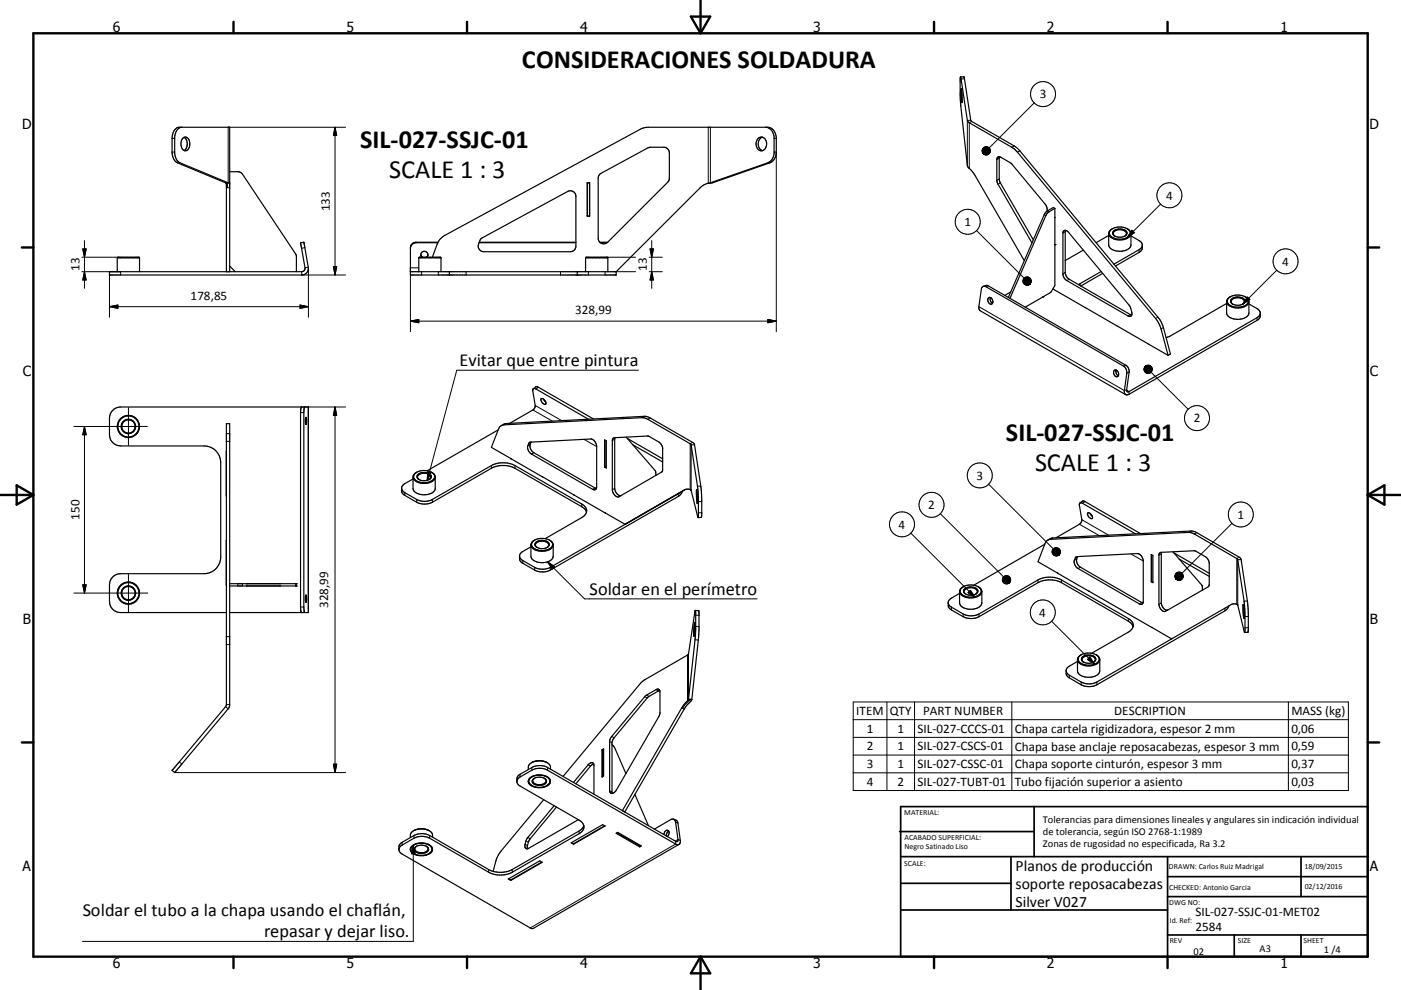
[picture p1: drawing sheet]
<svg xmlns="http://www.w3.org/2000/svg" width="420mm" height="297mm" viewBox="0 0 420 297" stroke-linecap="round" stroke-linejoin="round" font-family="sans-serif">
<g fill="none" stroke="#000" stroke-width=".36">
<path d="M54.5 38.2a2.74 2.74 0 0 0-2.1 2.9v5a3.4 3.4 0 0 0 1.6 2.7l14.4 6M229.5 38.2a2.88 2.88 0 0 1 2.6 2.9v5a3.2 3.2 0 0 1-1.9 2.7l-17.2 6M288 23.1v7.7l2 19 2.1 2.4 15 26M288 23.1l2.2 13.4 13.1 7.7 1.7 1.4 41.8 50.3 1.3 2.8 2.1 7.9M288 23.1l1-.1 .1 .2 2.1 13.1 12.8 7.5 1.7 1.4 41.8 50.3 1.1 2.3 2.3 8.4-.7 .4M288.2 26.7l.2 2v2.1zM288.2 26.7h.1M54.8 41.5a1.33 1.33 0 0 1 1.6-.1 1.33 1.33 0 0 1 .5 1.5 1.64 1.64 0 0 1-1.8 2.2 2.66 2.66 0 0 1-.3-3.6zM55.2 41.2a2.55 2.55 0 0 1 0 4M67.6 54.8l-14.4-6a3.5 3.5 0 0 1-1.6-3.2v-4.1a2.93 2.93 0 0 1 2.1-3.3h15.2v43.3M67.6 54.8l1.3 .2M67.6 54.8v.1"/>
<path d="M67.6 54.9h.2M67.8 54.9h.1M67.8 54.9l.1 26.6M67.9 54.8l-.3 .1M68.9 51.5l2.9 .1 .9 .6 16 24.1 .2 5.2M176.1 54.8h.7v10h-.7zM179.7 52.4l14.5-8 .8-.2h4a1.72 1.72 0 0 1 1.7 1.7v7.6l-.4 1-18.1 18.2a1.67 1.67 0 0 1-1.8 .3 1.67 1.67 0 0 1-1.1-1.5v-18zM213 54.8h.6l17.2-6a3.3 3.3 0 0 0 1.9-3.2v-4.1a3 3 0 0 0-2.5-3.3h-35.9l-1.9 .4-59 32-1.3 1-.8 1.2M213 54.8v.1M213 54.9h-.3a4.9 4.9 0 0 0-2.8 1.4l-25.2 25.2M213.2 54.8l-.2 .1M227.3 41.6a1.65 1.65 0 0 1 2-.1 1.65 1.65 0 0 1 .5 1.9 1.59 1.59 0 0 1-1.5 1.8 1.59 1.59 0 0 1-1.6-1.8l.1-1z"/>
<path d="M228.6 41.2a2.26 2.26 0 0 0-1.3 2 2.26 2.26 0 0 0 1.3 2M299.6 47l.1 7.4 10.1 17.6M299.6 47l-.6 .3-.1 .6 .1 6.9 10.4 18.1M299.6 47l3.7 2.1 10.2 12.4 .4 .8v1M35.2 77.3h6.6M35.2 77.3l.1-.1h6.4l.1 .1M35.2 77.3v4.2M41.8 77.3v4.2M68.9 79.8l1.6 1.7M90.1 72.8v.1M91.1 72.7l1.3 7.5a1.99 1.99 0 0 1-1.9 2.3h-57.7v-1h57.7a1.01 1.01 0 0 0 .9-1.2l-1.3-7.4M91.1 72.7h.1"/>
<path d="M91.1 72.7l-1 .1M125.6 77.3h6.6M125.6 77.3l.1-.1h6.4l.1 .1M125.6 77.3v4.2M126.2 76.4l.5 .8M126.4 77.2a1.06 1.06 0 0 1 .1-1.5 1.06 1.06 0 0 1 1.5 0 1.06 1.06 0 0 1 0 1.5M128.3 76.4l-.5 .8M131.3 72.8h-6.6a1.72 1.72 0 0 0-1.7 1.7M131.3 72.8l-1.7 4.4M131.3 72.7h-6.6a1.67 1.67 0 0 0-1.7 1.6v8.2h61.7v-1M132.2 77.3v4.2M143.6 72.8h29.1"/>
<path d="M143.7 72.7h29M144.2 71.7l26-14.3a1.65 1.65 0 0 1 2.5 1.5v14.9a1.67 1.67 0 0 1-1.7 1.7h-26a1.67 1.67 0 0 1-1.5-2.2zM175.6 77.3h6.6M175.6 77.3l.1-.1h6.4l.1 .1M175.6 77.3v4.2M179.8 72.7h2.4M180 72.8h2M182.2 77.3v4.2M316.3 62.5v23.2l-1.2 2-2.4 1.4M316.3 62.5l-2 1.2-.8 1-10.7 24.8M316.3 62.5l-.5-.2-2 1.1-.6 .8-10.9 25M319 69.2h.8l.6 .6 18.1 21.7 .8 2.1a.82 .82 0 0 1 0 1.1 .82 .82 0 0 1-1.1 .1l-18.4-10.6a2.52 2.52 0 0 1-1.1-1.8v-12.7z"/>
<path d="M319.4 69.1v12.6a2.53 2.53 0 0 0 1.2 2.1l18.7 10.7M324.8 75l-5.4 3.2M332.4 70.1a3.5 3.5 0 0 0 4.4 1.8 2.51 2.51 0 0 0 2.3-1.8M332.4 70.6l-3.8 2.2M332.4 70.1v3.4a3.1 3.1 0 0 0 3.8 1.9 2.77 2.77 0 0 0 2.9-1.9v-3.4M333.5 68.6l-.9 .7-.2 .8M333.5 68.6a1.47 1.47 0 0 0-.9 1.6 1.47 1.47 0 0 0 1.4 1.3 4.1 4.1 0 0 0 4.8-1.1l-.1-1-.6-.7M333.5 68.6a4.9 4.9 0 0 1 4.6 .1M337.3 70.8a2.64 2.64 0 0 1-3.7-.8 2.55 2.55 0 0 1 3.8-.9 .92 .92 0 0 1 .5 1 .92 .92 0 0 1-.7 .7M337.4 70.7a1 1 0 0 0 .2-1.1 1 1 0 0 0-1-.6 2.1 2.1 0 0 0-2.9 1.1l.6 .7M338 68.6l.1 .1M338.1 68.7l.7 .6 .3 .8"/>
<path d="M339.1 70.8l2.9 1.8 .5 .9M342.5 73.5l-.3 .8-.7 .6-7.5 4.4M342.5 73.5l-.1 1.4-.6 .6-7.4 4.3M123 81.5h61.7M134.7 81.5v1M173.1 81.5v1M294.8 85.9l-.5 .6-.8 5.5v.7l.4 .5 43.6 25.2M294.8 85.9l.8 .1 41.2 23.8a2.34 2.34 0 0 1 1 2.2l-.7 5.2a.92 .92 0 0 0 .2 1.1 .92 .92 0 0 0 1.2 0l38.4-22.2 .8-.8 .1-1.3M294.8 85.9l.9-.3 .6 .2 41.2 23.8a2.17 2.17 0 0 1 1 2.1l-.7 5.2a.46 .46 0 0 0 .1 .6 .46 .46 0 0 0 .6 0l38.4-22.2 .7-.6 .2-.7M296.3 89.4a1.02 1.02 0 0 1 1.2 .3 1.02 1.02 0 0 1 .1 1.3 .94 .94 0 0 1-1.2-.1 .94 .94 0 0 1-.3-1.1zM296.9 89.3a1.43 1.43 0 0 0 .7 1.7M297.7 90.7l-.3 .2"/>
<path d="M303 87.6l-1.8 1M312.7 89.1h.1M312.7 89.1l-5.3 3.1M315.6 86.7l.5 .2M316 86.9l34.2 19.7M330.1 81.5l-6.7 3.9M330.6 82l-6.6 3.8M367.7 91l-16.8 9.8-1.3 .5M367.7 90.5v3.4a3.4 3.4 0 0 0 4.2 1.8 2.48 2.48 0 0 0 2.5-1.8v-3.4M368.4 89.4a4.3 4.3 0 0 1 5.7 .4 1.79 1.79 0 0 1-1.9 2.3 3.7 3.7 0 0 1-4.2-1.5v-.7zM368.8 89.1a1.53 1.53 0 0 0-1 1.6 1.53 1.53 0 0 0 1.4 1.4 4.2 4.2 0 0 0 5.2-1.3 1.61 1.61 0 0 0-1.1-1.7M372.7 91.2a2.7 2.7 0 0 1-3.8-.7 2.14 2.14 0 0 1 3.2-1.3 1.05 1.05 0 0 1 1.1 .8 1.05 1.05 0 0 1-.6 1.3"/>
<path d="M372.8 91.1a.92 .92 0 0 0 .2-1 .92 .92 0 0 0-.8-.6 2.13 2.13 0 0 0-3.1 1.1l.5 .7M374.4 91.2l2.7 1.6 .6 .7 .1 .5M159.9 116.6l.8 .1 15.7 9.1M159.9 116.6l-.2 .7 .8 4.3-.3 1-7.4 4.4M159.9 116.6l.8-.6 .7 .2 16.5 9.5M162.3 119.6a1.33 1.33 0 0 1 1.2 1.7 1.4 1.4 0 0 1-1.2-1.7zM163 119.8l.6 .8M334.6 111a.95 .95 0 0 0-.8 .8 .95 .95 0 0 0 .6 1.1l.5 .1 .4-.2M334.6 111a1.36 1.36 0 0 1 .7 1.8M334.7 111a1.38 1.38 0 0 0 .6 1.7M67.9 127.1h1l-.1 84.6-.4 1-16 19.1-.8-.7 16.2-19.5zM67.9 135.4v13.4"/>
<path d="M90.4 122.1l-.3 1.7v58.3l.3 1.7M90.4 122.1h.1M91.3 122.1l-.2 1.4v58.9l.2 1.4M91.4 122.1h-.1M91.7 125.3l-.1 1.2 .1 .8M91.7 125.2v.1M91.7 125.2l.2 1-.1 1.1M91.8 127.3h-.1M149.3 129l-21.2 12.2M150.3 127.7l1.5-.6 41.4-2.2 1.4 .3 13 7.5 .5 .5 2.2 15.2v6.8l-1 .1M153.2 137.6h.1M153.3 137.6v.1"/>
<path d="M158.7 132.7l18.4-1a2.28 2.28 0 0 1 1.8 2.2v12.2a.73 .73 0 0 1-.4 .8 .73 .73 0 0 1-.8-.1l-18.4-10.6a2.37 2.37 0 0 1-1.1-2.4zM159.2 132.6a2.29 2.29 0 0 0 .7 3.1l18.9 10.8M181.3 132l.5 .3v8.1l-.5-.3zM181.4 132v8.1l.4 .2M183.8 131.6l.4-.3 10.1-.5 3.4 1.9 .6 .7 .4 1v6.7l-.3 .5-12.8 7.4a1.93 1.93 0 0 1-2-2.1v-14.7zM184.4 131.3l-.1 15.2a2.09 2.09 0 0 0 2 2.1M187.7 131.1l8.8 10.2 .1 1.4M188.1 131.6l10.6 6M189.7 133.4l9 5.2M120.4 146.5l.1 .4 .6 .7 3.8 2.2a5 5 0 0 0 4.7 0l17.7-10.1a7.9 7.9 0 0 1 7.1 0l20 11.5a2.14 2.14 0 0 1 1.5 2 2.14 2.14 0 0 1-1.5 2.1l-11 6.3M120.4 146.5v1l.5 .7 4 2.5a5.2 5.2 0 0 0 4.7 0l17.7-10.2a7.9 7.9 0 0 1 7.1 0l20 11.5 .9 .8 .5 .8M123.8 143.7l-2.7 1.6-.6 .7-.1 .5"/>
<path d="M124.4 142a4.3 4.3 0 0 1 5.8 .5 1.73 1.73 0 0 1-1.6 2.1 3.8 3.8 0 0 1-4.6-1.4v-.4zM124.9 141.7l-.7 .5-.4 .7v3.6a3 3 0 0 0 3.8 1.9 2.76 2.76 0 0 0 2.9-1.9v-3.4M125.3 142.3a2.8 2.8 0 0 1 4 .6 2.19 2.19 0 0 1-3.1 1.2 1.07 1.07 0 0 1-1.1-.6 1.07 1.07 0 0 1 .2-1.2zM125.7 143.9a.98 .98 0 0 1-.5-1.2 .98 .98 0 0 1 1.1-.6 2.08 2.08 0 0 1 2.8 1.1l-.5 .7M129.4 141.7a1.55 1.55 0 0 1 1.1 1.6 1.55 1.55 0 0 1-1.5 1.4 4.2 4.2 0 0 1-5.1-1.3l-.1-.2M162.6 143.1h.1M162.6 143v.1M172.1 148.5h.1M181.4 140.1h-.1M188.1 156.9l-.7 .4M203.7 147.9l-38.7 22.3a5.2 5.2 0 0 1-4.7 0l-3.8-2.2-.6-.7-.1-.5M204.6 147.3l-.4 .8-.8 .8-38.4 22.1a5.1 5.1 0 0 1-4.7 0l-4.1-2.4-.4-.7v-1.1"/>
<path d="M205.2 147l.5-.2a1.14 1.14 0 0 1 1.5 .3M205.3 146.9l-17.9 10.4M207.2 147.1l2 8.2M207.2 147.1h.1M208.8 146.9l.3 2.2v2M208.8 147l.2 4M208.8 146.9v.1M209 151l.1 .1M209.2 155.3h.1M209.3 155.3l.1-5.6-.2-3.2-2-13.2-13.4-7.7-1.3-.3-41.4 2.2-1.3 .6-2.5 6.1 40.1 23.1M323.8 150.9l.8-.6 .7 .2 16.6 9.6M326.1 153.9a1.34 1.34 0 0 1 1.3 1.7 1.4 1.4 0 0 1-1.3-1.7z"/>
<path d="M326.8 154.1l.7 .7M67.9 162.1v13.3M68.9 175.1h20v.7h-20M91.7 178.5l.2 1.1-.2 1.1-.1-.9zM159.2 164.1l-2.7 1.5-.6 .7-.1 .5M159.2 163.5v3.4a3.1 3.1 0 0 0 3.8 1.9 2.77 2.77 0 0 0 2.9-1.9v-3.4M160.3 162.1a1.53 1.53 0 0 0-1.1 1.6 1.53 1.53 0 0 0 1.4 1.4 4.5 4.5 0 0 0 5.1-1.1l.1-1-.6-.7M160.6 162.8a2.91 2.91 0 0 1 4 .3 1.87 1.87 0 0 1-2.5 1.5 1.3 1.3 0 0 1-1.3-.4 1.3 1.3 0 0 1-.2-1.4zM161.1 164.3a.98 .98 0 0 1-.5-1.2 .98 .98 0 0 1 1.1-.7 2.1 2.1 0 0 1 2.8 1.1l-.5 .8M163.5 161.6a3.2 3.2 0 0 0-4.2 1.8 3.4 3.4 0 0 0 4.4 1.6 1.83 1.83 0 0 0 1.8-2.2l-.3-.5M163.5 161.6l1.4 .5M164.8 162.1h.1"/>
<path d="M164.9 162.1l.3 .2M287.7 177.5a3.3 3.3 0 0 1 3.9-2 2.71 2.71 0 0 1 2.8 2M287.7 178l-3 1.8-.4 1M287.7 177.5v3.4a3.1 3.1 0 0 0 3.8 1.9 2.84 2.84 0 0 0 2.9-1.9v-3.4M287.7 177.5a3.5 3.5 0 0 0 4.4 1.8 2.53 2.53 0 0 0 2.3-1.8M288.8 176l-.4 .3M289.2 176.7a2.78 2.78 0 0 1 4 .5 1.52 1.52 0 0 1-1.8 1.4 1.85 1.85 0 0 1-2.5-1.6zM289.6 178.2a.9 .9 0 0 1-.6-1 .9 .9 0 0 1 .9-.7 2.25 2.25 0 0 1 3.1 1l-.5 .7M293.3 176l.4 .3M293.7 176.4a1.43 1.43 0 0 1 .4 1.5 1.43 1.43 0 0 1-1.2 .9 4.2 4.2 0 0 1-4.9-1l-.1-.7 .4-.7M313.2 163.3l-21.2 12.3M314.2 162l1.4-.6 41.5-2.1 1.3 .3 13.1 7.6 .5 .5 2.1 13.2 .2 3.3-.1 5.5"/>
<path d="M317.1 171.9l9.4 5.5M317.1 172l-5.9-3.5 2.3-5.8 .6-.6 .5-.3 41.8-2.1 1 .2 13.7 7.9 2 13.5 .2 2.9-.2 5.5M317.1 172h.1M322.5 167.2l.4-.2 18.1-.9a2.27 2.27 0 0 1 1.8 2.2v12.2a.72 .72 0 0 1-.4 .8 .72 .72 0 0 1-.8-.1l-18.4-10.6a2.34 2.34 0 0 1-.7-3.4zM323.1 167h.1M323.1 167a2.32 2.32 0 0 0 .6 3l19 10.9M326.5 177.4l9.5 5.5M326.5 177.4h.1M340.4 160.2l-16-9.3a.53 .53 0 0 0-.6 0 .53 .53 0 0 0-.2 .6l.7 4.4-.1 .8-.6 .6-7 4M345.1 166.3l.6 .4v8.1l-.6-.3zM345.3 166.4v8l.4 .3M345.3 174.5h-.2"/>
<path d="M347.6 166l.5-.3 10.1-.5 3.4 2 .5 .6 .4 1v6.7l-.2 .5-12.8 7.4a1.92 1.92 0 0 1-2-2.1v-14.7zM348.2 165.7v15.2a2 2 0 0 0 2 2.1M351.6 165.5l8.7 10 .2 1.5M351.9 165.8l10.6 6.2M353.5 167.7l9 5.2M67.9 183.8h-31.7a3.3 3.3 0 0 1-3.4-3.3v-5.1a3.3 3.3 0 0 1 3.4-3.3h25a5 5 0 0 0 5-5v-28.3a5 5 0 0 0-5-5h-25a3.4 3.4 0 0 1-3.4-3.4v-5a3.4 3.4 0 0 1 3.4-3.3h56.3v61.7h-23.6M90.4 183.8h.1M91.3 183.8h.1M208.1 190.8l-.1 .1M208.2 186.8l.1 2-.3 2zM208.4 183.1l1.1 .1M208.5 183.1l-2.2 13.3-14 8.3-23.5 28.2"/>
<path d="M208.5 183.1l-.1 8.1-2 18.6M209.5 183.2h.1M209.5 183.2l-.1 8.1-2 18.5M284.3 180.8l.1 .5 .6 .7 3.8 2.2a5.3 5.3 0 0 0 4.7 0l17.7-10.2a7.8 7.8 0 0 1 7 0l20.1 11.6a2.29 2.29 0 0 1 1.4 2.4M284.3 180.8v1.1l.4 .7 4.1 2.4a5.3 5.3 0 0 0 4.7 0l17.7-10.2a7.8 7.8 0 0 1 7 0l20.1 11.6 .9 .7 .5 .9M323 198.4l-2.7 1.6-.6 .7-.1 .5M323 197.9v3.4a2.96 2.96 0 0 0 3.4 1.9 2.94 2.94 0 0 0 3.3-1.9v-3.4M324.1 196.5a1.53 1.53 0 0 0-1 1.6 1.53 1.53 0 0 0 1.4 1.3 4.2 4.2 0 0 0 5.2-1.2 1.61 1.61 0 0 0-1.1-1.7M324.4 197.2a2.72 2.72 0 0 1 4.2 .5 2.55 2.55 0 0 1-3.9 .9l-.5-.8zM324.9 198.7a.9 .9 0 0 1-.5-1 .9 .9 0 0 1 .9-.8 2.25 2.25 0 0 1 3.1 1.1l-.6 .7M327.3 196a5 5 0 0 0-3.2 .5M327.3 196a2 2 0 0 1 2.2 2.2 4.2 4.2 0 0 1-6.1 .1 1.33 1.33 0 0 1 .7-1.8"/>
<path d="M335.9 182.8h.1M335.9 182.8l9.5 5.5M339.7 188l-.5 .9-.9 .7-11 6.4M345.4 188.3h.1M345.4 188.2l5.9 3.5M351.3 191.7l-22.4 12.9a5.2 5.2 0 0 1-4.8 0l-3.8-2.2-.6-.7-.1-.5M368.5 181.7l-.5 .9-.8 .7-38.3 22.1a5.3 5.3 0 0 1-4.8 0l-4-2.4-.4-.7-.1-1.1M371.1 181.5l2 8.2M371.1 181.5h.1M371.1 181.5a1.56 1.56 0 0 0-2-.1l-17.8 10.3M372.7 181.4l.2 4.1M372.7 181.4h.1"/>
<path d="M372.7 181.4l.3 4.1M373 185.5h-.1M373.1 189.7h.1M374.1 189.7h-1M374.2 189.7h-.1M193.5 208.8l3.2-1.9a.7 .7 0 0 1 .7-.2 .7 .7 0 0 1 .5 .6v6.7l-.2 .7-12.9 22.3a1.17 1.17 0 0 1-2 .6v-15.6l.6-1.1zM197.8 207.1l-3.6 2.1-10.4 12.6-.3 1.1 .1 15.1M206.4 209.8h.8M206.4 209.8h.1M206.4 209.8l-2 2.5-17.8 30.9 .7 .4 17.8-30.9 2.3-2.9M207.2 209.8h.2M52.4 231.8h.1"/>
<path d="M155 234.5l.6-1.2 3.9-2.2a5 5 0 0 1 4.7 0l38.4 22.1a.91 .91 0 0 0 1.1 0 .91 .91 0 0 0 .3-1.1l-.8-5.2-.4-.8-.9-.3M155 234.5v-1.1l.6-.9 3.9-2.2a5 5 0 0 1 4.7 0l38.4 22.1a.46 .46 0 0 0 .5 0 .46 .46 0 0 0 .2-.5l-.8-5.3-.1-.4-.5-.4M155 234.5l.2 .7 .4 .4 18 10.4 .9 .8 .5 .8M158.4 234.3l.3 .7 .8 .7M159 233.3a4.6 4.6 0 0 1 5.9 .6 1.78 1.78 0 0 1-1.6 2.2 4.1 4.1 0 0 1-4.9-1.3l.1-.8zM159.1 233.4a4.3 4.3 0 0 1 5.7 .6 1.78 1.78 0 0 1-1.7 2.1 3.6 3.6 0 0 1-4.5-1.5l.1-.8zM159.3 228.8l-.8 .9-.1 1.2M159.7 233.9a2.77 2.77 0 0 1 4.1 .3 2.03 2.03 0 0 1-2.7 1.4 1.26 1.26 0 0 1-1.4-1.7zM160.2 233.5a.98 .98 0 0 0-.4 1.2 .98 .98 0 0 0 1.1 .6 2.08 2.08 0 0 0 2.8-1.1l-.5-.7M160.4 228.4l-1.1 .4M160.5 228.4l-1.2 .4M161.7 228.3l-1.3 .1"/>
<path d="M161.7 228.3l2.4 .5M161.7 228.2l1.2 .2 1.2 .4M161.7 228.2l-1.2 .2M163 239.9l-13.3 16.2-.9 1.8-1 3.5M164.1 228.8l.8 .9 .1 1M165 234.3l-.2 .7-.9 .7M178 229.2l.1 9.1M178 229.2a.95 .95 0 0 0-1.7 .2l-4.4 5.3M178 229.2l-1 .7-4.3 5.2M180.5 224.9l.5-.2v8.1l-.5 .3zM180.5 224.9l.1 .1M181 224.8l-.4 .3v8"/>
<path d="M183.5 223.4l.9 1.1 3.2 7.6M190.3 238.3l4.1 9.4M123 254.7a3 3 0 0 0 3.6 2 2.55 2.55 0 0 0 3.1-2.1 4 4 0 0 0-5.1-1.4 1.82 1.82 0 0 0-1.5 2M123.1 255.2l1 .9M123.7 253.9a4.3 4.3 0 0 1 5.7 .4 1.71 1.71 0 0 1-1.6 2.2 3.8 3.8 0 0 1-4.6-1.4v-.6zM124 249.2l-.9 .9-.1 1.2M124.9 253.9a1 1 0 0 0-.5 1.2 1 1 0 0 0 1.1 .6 2.13 2.13 0 0 0 2.9-1.1l-.2-.4M127.2 248.7l1.5 .5M127.2 248.7a5 5 0 0 0-3.2 .5M127.2 248.7h-1.7l-1.5 .5M127.8 253.9l.4 .3M128 254a2.79 2.79 0 0 0-3.8 .7 2.16 2.16 0 0 0 3.1 1.2 1.02 1.02 0 0 0 1.1-.6 1.02 1.02 0 0 0-.4-1.2"/>
<path d="M128.7 249.2l.9 .9 .1 1.1M129.7 254.7l-.5 1-.6 .4M162.4 258.6l-9.2 5.4M166.1 241.7l-8 9.8-.7 1.8a.86 .86 0 0 0 .7 1.3M166.8 242.1l-8 9.8-.7 1.8v.9M171.3 252.8l9.4-5.4 .7 .4-9.4 5.4zM172 253.1v.1M173.4 245.9l-15.3 8.7M175 247.7l-.5 .8-.9 .8-20 11.6a7.9 7.9 0 0 1-7.1 0l-17.7-10.2a5.2 5.2 0 0 0-4.7 0l-4 2.4-.5 .7v1.1M175 247.6a2.27 2.27 0 0 1-1.4 2.5l-20 11.6a7.8 7.8 0 0 1-7.1 0l-17.7-10.2a5.2 5.2 0 0 0-4.7 0l-3.8 2.2-.5 .4-.2 .8M181.3 247.7l-9.3 5.4-.6-.3M184.7 250l.5-.3 7.1 4.1-.5 .3z"/>
<path d="M185 249.8l6.8 4 .2-.2M191.8 253.8v.3M199.1 250.4a.87 .87 0 0 1 .3-1.1 .87 .87 0 0 1 1.1 .2v.9l-.4 .6M200.5 249.4a1.39 1.39 0 0 0-.7 1.4M201.9 245.8l-.7 .1-5 2.8M203.6 253.3l-44 25.3-.4-.1-38.6-22.3-.8-.6-.2-.7M152.4 263.7l9.4-5.4 .7 .4-9.4 5.4zM152.5 263.6l.7 .4M153.1 264v.1"/>
<circle cx="38.5" cy="127.9" r="2"/>
<circle cx="38.5" cy="128" r="2.17"/>
<circle cx="38.5" cy="128" r="3.2"/>
<circle cx="38.5" cy="127.9" r="3.3"/>
<circle cx="38.5" cy="177.9" r="3.3"/>
<circle cx="38.5" cy="178" r="2.17"/>
<circle cx="38.5" cy="178" r="2"/>
<circle cx="38.5" cy="177.9" r="3.2"/>
</g>
<g fill="none" stroke="#000" stroke-width=".3">
<path d="M100.4 38.2v44.3M100.4 38.2l.5 2.5h-.9zM103.6 38.2h-35.2v16.6M212.3 38.2v16.8M213 38.2v16.6M289.2 23.6l-1.1 .1M291 36.1h-1v13.6M291.3 36.4l-.7 .4v13.8M310.1 30.9l-13.5 13.4M51.6 45.6h.8M51.6 41.5h.8M53.2 48.8h.8"/>
<path d="M67.9 56.3h1M68.2 54.8v1.5M230.2 48.8h.6M232.1 45.6h.6v53.9M232.1 41.5h.6M299.6 53.7l-.7 .4M299.6 47.5l-.7 .4M299.9 54.8l-.7 .5M304 43.8l-.7 .4M305.7 45.2l-.7 .4M24.6 77.2h10.7M24.8 74.7h1l-.5 2.5z"/>
<path d="M25.3 72.2v14.3M91.4 74.3l-1 .2M124.7 72.7v.1M182.1 77.2h8.4M194.6 77.2h4M194.9 74.7h1l-.5 2.5zM195.4 72.2v14.3M292.8 69.2l14.2 14.2M313.1 64.4l.4 .3M314 63.3l.5 .2M319.4 69.5l-.7 .4M339.4 69.1l.7 .7-2.1 1.4z"/>
<path d="M341.5 74.9v.8M348 61.2l-10 10M24.6 81.5h11.6v1M25.3 81.5l.5 2.5h-1zM32.8 92h59.7M32.8 92l2.5-.5v1zM32.8 82.5v12.7M89.9 91.5l2.6 .5-2.6 .5zM90.5 81.5v1h13.1M92.4 80.2l-1 .1M92.5 80.5v14.7M100 80h.9l-.5 2.5z"/>
<path d="M123 96.3h109.7M123 96.3l2.6-.5v1zM125.6 80.3h-2.6v19.2M126.4 81.5v1M131.4 81.5v1M139.7 81.5v1M168.1 81.5v1M176.4 81.5v1M181.4 81.5v1M184.7 81.5h5.8M194.6 81.5h4M195.4 81.5l.5 2.5h-1z"/>
<path d="M230.2 95.8l2.5 .5-2.5 .5zM293.5 92l43.6 25.2 .7-.3M296.3 85.8l-.7 .2M319.4 81.7l-.7 .4M320.6 83.8l-.8 .4M323.8 85.1v.6M338.9 94.4l-.7 .4M347.1 95.2l-.6 .4M348.8 98.3l-.7 .4M374 89.1l.7 .7-2.1 1.4zM376.9 95.3v.8M382.8 81.1l-10.2 10.1"/>
<path d="M161.4 116.2l-.7 .5M191.4 111.1h-54.5l-8.8 33M337.5 109.6l-.7 .2M337.8 117.1l.7 .4v.8M338.5 111.7l-.7 .3M345.1 111.7l11.1 11.1M22.2 127.9h22M25.3 127.9v50M25.3 127.9l.5 2.5h-1zM38.5 122.3v11.3M67.9 132.4h1M67.9 130.1h1"/>
<path d="M90.1 123.8h1M90.4 122.1h13.2M92.4 122.1v61.7M100.4 122.1v109.7M100.4 122.1l.5 2.5h-.9zM147.3 139.7v.8M151.8 127.1l-.7 .4M154.4 139.7v.8M158.9 133.4l-.7 .4M159.2 132.6l-.7 .5M159.8 123l5.8 3.3M160.1 135.8l-.8 .4"/>
<path d="M160.5 121.6l7.9 4.6M175.1 131.8l3.8 2.2M184.3 131.8l-.7 .4M193.2 124.9l-.7 .4M194.9 125.4l-.7 .4M207.6 132.7l-.7 .4v13.7M208.2 133.4l-1 .1v13.6M121.4 147.8v.8M124.9 149.8v.9M128.3 141.6l.9 .2-1.1 2.3zM129.6 149.8v.9M174.4 151.2v.8"/>
<path d="M178.4 146.4l-.7 .4M184.3 146.5l-.7 .4M196.6 142.5l.2 .1M203.3 148.1l.1 .8M205.3 146.9l-.1 .1M210.1 145.8l-1 .1M210.4 153.8l-1 .1M210.4 150.5h-1M273.1 160l19.3 19.2M281.9 154.1l19 19M296.4 145.3l19.4 19.4M323.6 157.3l6 3.4"/>
<path d="M324.3 155.9l8.1 4.7M325.3 150.5l-.7 .5M357.1 159.3l-.7 .4M358.8 159.8l-.7 .4M369.4 157l-15 15M22.2 177.9h22.1M24.8 175.4h1l-.5 2.5zM38.5 172.1v11.7M71.3 175.1v.7M72.7 175.1v.7M88.6 175.1v.7M156.7 168.2v.8"/>
<path d="M160.3 170.2v.8M164.1 168.6l11.1 11.1h51.8M164.1 168.6l2.2 1.4-.7 .7zM165 170.2v.8M290.2 177.8l.7-.7 1.5 2.1zM311.2 174v.8M315.6 161.4l-.6 .4M318.2 174v.8M322.8 167.7l-.7 .4M323.1 167l-.7 .4M323.9 170.2l-.7 .4M339 166.2l3.8 2.1"/>
<path d="M348.2 166.1l-.7 .5M360.5 176.8l.2 .1M371.5 167.2l-.7 .4v13.7M372.1 167.9h-1v13.6M67.9 193.4h1M67.9 191h1M90.1 182.1h1M206.1 196.5v13.7M206.4 196.2v13.6M208.4 192h1M208.6 187.9l1 .1M208.6 184.6h1"/>
<path d="M285.2 182.1v.9M288.8 184.2v.8M293.5 184.2v.8M315.3 186.4l12.9 12.8M326.7 197.1l1.5 2.1-2.2-1.3zM338.3 185.6v.8M342.3 180.8l-.7 .4M348.2 180.9l-.7 .4M367.2 182.5v.8M374 180.3h-1M374.3 188.3h-1M374.3 184.9l-1 .1"/>
<path d="M67.6 212l.8 .7M67.9 211.4h1M193.3 209l.7 .4M193.9 208.5l.7 .4M196.7 206.9l.7 .4M204.4 212.3l.3 .2M204.7 212.5l.4 .2M207.4 209.9l-.2-.1a7.3 7.3 0 0 0-2.5 2.7M255.8 210.6h148.5v26.6h-148.5zM255.8 215.9h148.5M265.9 210.6v26.6M274.2 210.6v26.6"/>
<path d="M303.4 210.6v26.6M320.6 202.6v.8M324.1 204.6v.8M328.9 204.6v.8M386.3 210.6v26.6M52.4 231.8h51.2M53.7 228.6l.8 .6M100 229.3h.9l-.5 2.5zM155.9 232.3v.8M159.5 230.3v.8M164.2 230.3v.8M176.3 229.4l.7 .5"/>
<path d="M182.8 237.2l.7 .4M182.8 222.5l.7 .4M183.4 220.9l.7 .4M255.8 221.2h148.5M255.8 226.5h148.5M255.8 231.9h148.5M120.6 252.7v.8M123.9 253.6v28.8h-99.2M123.9 253.6l.5 2.5h-1zM124.1 250.7v.8M128.8 250.7v.8M157.4 253.3l.7 .4"/>
<path d="M157.7 252.3l.7 .4M158.3 251.2l.6 .4M173.6 249.3v.8M202.5 246.6l.7 .3M202.6 252.4v.8l-43.6 25.2M204 252.1l-.7-.2-.9 .4M146.5 260.9v.8M153.6 260.9v.8"/>
<circle cx="312.7" cy="28.2" r="3.8"/>
<circle cx="350.6" cy="58.6" r="3.7"/>
<circle cx="290.1" cy="66.5" r="3.8"/>
<circle cx="385.4" cy="78.4" r="3.8"/>
<circle cx="358.9" cy="125.4" r="3.8"/>
<circle cx="270.4" cy="157.3" r="3.7"/>
<circle cx="279.3" cy="151.5" r="3.8"/>
<circle cx="293.7" cy="142.6" r="3.7"/>
<circle cx="372" cy="154.4" r="3.8"/>
<circle cx="312.6" cy="183.7" r="3.8"/>
</g>
<g fill="#000">
<circle cx="316.3" cy="73.4" r=".18"/>
<circle cx="312.7" cy="89.1" r=".18"/>
<circle cx="73.9" cy="175.8" r=".18"/>
<circle cx="73.9" cy="175.1" r=".18"/>
<circle cx="83.9" cy="175.1" r=".18"/>
<circle cx="83.9" cy="175.8" r=".18"/>
<circle cx="88.9" cy="175.1" r=".18"/>
<circle cx="88.9" cy="175.8" r=".18"/>
</g>
<g fill="none" stroke="#000" stroke-width=".71">
<path d="M10 10h400v277h-400zM70 6.6v3.4M140 6.6v3.4M207.1 5h5.8l-2.9 5zM210 0v10M280 6.6v3.4M350 6.6v3.4M6.6 74.2h3.4M410 74.2h3.5M0 148.5h10M5 145.6l5 2.9-5 2.9zM410 148.5h10.1"/>
<path d="M410 148.5l5.1-2.9v5.8zM6.6 222.7h3.4M410 222.7h3.5M70 287v3.4M140 287v3.4M210 287v10M210 287l2.9 5h-5.8zM280 287v3.4M350 287v3.4"/>
</g>
<g fill="none" stroke="#000" stroke-width=".51">
<path d="M269.7 249.5h40.3M270 242h140v45h-140zM270 257h140M303.1 257v16M310 242v15M350 257v30M390.1 257v12M270 265h33.1M270 273h80M350 269h60M350 263h60M350 280.5h60"/>
<path d="M370 280.5v6.5M390.1 280.5v6.5"/>
</g>
<g fill="#000" stroke="#000" stroke-width=".3">
<path d="M100.4 38.2l.5 2.5h-.9zM294.8 46.1l.5 .3zM294.8 46.1l.7 .4zM294.8 46.1l1 .4zM294.8 46.1l1.3 .3zM294.8 46.1l1.5 .2zM294.8 46.1l1.7 .1-.2 .1zM294.8 46.1l1.9-.1-.2 .2zM294.8 46.1l2.1-.4-.2 .3zM294.8 46.1l2.1-.6v.2zM294.8 46.1l2.2-.9-.1 .3zM294.8 46.1l2.1-1.2 .1 .3z"/>
<path d="M294.8 46.1l2-1.4 .1 .2zM294.8 46.1l1.9-1.6 .1 .2zM296.5 44.3l.2 .2-1.9 1.6zM296.2 44.1l.3 .2-1.7 1.8zM296 44l.2 .1-1.4 2zM295.7 44h.3l-1.2 2.1zM295.5 44h.2l-.9 2.1zM295.2 44.1l.3-.1-.7 2.1zM295 44.2l.2-.1-.4 2zM294.8 44.4l.2-.2-.2 1.9zM294.8 44.4v1.7l-.2-1.5zM294.6 44.6l.2 1.5-.3-1.2z"/>
<path d="M294.5 44.9l.3 1.2zM294.4 45.1l.4 1zM294.5 45.4l.3 .7zM294.5 45.7l.3 .4zM294.6 45.9l.2 .2zM24.8 74.7h1l-.5 2.5zM194.9 74.7h1l-.5 2.5zM339.4 69.1l.7 .7-2.1 1.4zM25.3 81.5l.5 2.5h-1zM32.8 92l2.5-.5v1zM89.9 91.5l2.6 .5-2.6 .5zM100 80h.9l-.5 2.5z"/>
<path d="M123 96.3l2.6-.5v1zM195.4 81.5l.5 2.5h-1zM230.2 95.8l2.5 .5-2.5 .5zM309.1 84.7l-.3 .5zM309.1 84.5l-.3 .7zM309.1 84.2l-.3 1zM309.1 84l-.3 1.2zM309 83.7l-.2 1.5zM308.8 83.5l.2 .2-.2 1.5zM308.6 83.3l.2 .2v1.7zM308.4 83.2l.2 .1 .2 1.9zM308.2 83.1l.2 .1 .4 2z"/>
<path d="M307.9 83.1h.3l.6 2.1zM307.6 83.1h.3l.9 2.1zM307.3 83.2l.3-.1 1.2 2.1zM307.1 83.3l.2-.1 1.5 2zM307.1 83.3l1.7 1.9-1.9-1.7zM306.9 83.5l1.9 1.7-2-1.4zM306.8 83.8l2 1.4-2.1-1.2zM306.7 84l2.1 1.2-2.1-.9zM306.7 84.3l2.1 .9-2.1-.6zM306.7 84.6l2.1 .6-2-.4zM306.8 84.8l2 .4-1.9-.2zM306.9 85l1.9 .2h-1.7z"/>
<path d="M307.1 85.2h1.7l-1.5 .2zM307.3 85.4l1.5-.2zM307.5 85.5l1.3-.3zM307.8 85.6l1-.4zM308.1 85.6l.7-.4zM308.3 85.5l.5-.3zM308.6 85.4l.2-.2zM374 89.1l.7 .7-2.1 1.4zM343.4 109.9l-.3 .5zM343.4 109.9l-.4 .7zM343.4 109.9l-.4 1zM343.4 109.9l-.4 1.3z"/>
<path d="M343.4 109.9l-.3 1.5zM343.4 109.9l-.1 1.7-.2-.2zM343.4 109.9l.1 1.9-.2-.2zM343.4 109.9l.3 2.1-.2-.2zM343.4 109.9l.6 2.1h-.3zM343.4 109.9l.9 2.2-.3-.1zM343.4 109.9l1.1 2.1-.2 .1zM343.4 109.9l1.4 2-.3 .1zM343.4 109.9l1.6 1.9-.2 .1zM343.4 109.9l1.8 1.7-.2 .2zM343.4 109.9l1.9 1.5-.1 .2zM343.4 109.9l2 1.2-.1 .3z"/>
<path d="M343.4 109.9l2.1 .9-.1 .3zM343.4 109.9l2.1 .7v.2zM343.4 109.9l2 .4 .1 .3zM343.4 109.9l1.8 .2 .2 .2zM343.4 109.9h1.7l.1 .2zM343.4 109.9l1.5-.2 .2 .2zM343.4 109.9l1.2-.3 .3 .1zM343.4 109.9l1.2-.3zM343.4 109.9l.9-.3zM343.4 109.9l.7-.3zM343.4 109.9l.4-.3zM343.4 109.9l.2-.1z"/>
<path d="M25.3 127.9l.5 2.5h-1zM100.4 122.1l.5 2.5h-.9zM128.3 141.6l.9 .2-1.1 2.3zM24.8 175.4h1l-.5 2.5zM164.1 168.6l2.2 1.4-.7 .7zM290.2 177.8l.7-.7 1.5 2.1zM302.9 174.4l-.3 .4zM303 174.1l-.4 .7zM303 173.8l-.4 1zM302.9 173.6l-.3 1.2zM302.8 173.3l-.2 1.5zM302.7 173.1l.1 .2-.2 1.5z"/>
<path d="M302.5 172.9l.2 .2-.1 1.7zM302.2 172.8l.3 .1 .1 1.9zM302 172.7l.2 .1 .4 2zM301.7 172.7h.3l.6 2.1zM301.5 172.7h.2l.9 2.1zM301.2 172.8l.3-.1 1.1 2.1zM301 173l.2-.2 1.4 2zM300.8 173.1l.2-.1 1.6 1.8zM300.8 173.1l1.8 1.7-2-1.4zM300.6 173.4l2 1.4-2.1-1.2zM300.5 173.6l2.1 1.2-2.1-.9zM300.5 173.9l2.1 .9-2.1-.6z"/>
<path d="M300.5 174.2l2.1 .6-2-.4zM300.6 174.4l2 .4-1.9-.1zM300.7 174.7l1.9 .1-1.7 .1zM300.9 174.9l1.7-.1-1.5 .2zM301.1 175l1.5-.2zM301.4 175.1l1.2-.3zM301.7 175.2l.9-.4zM301.9 175.2l.7-.4zM302.2 175.1l.4-.3zM302.4 175l.2-.2zM317.8 166l-.3 .4zM317.9 165.7l-.4 .7z"/>
<path d="M317.9 165.4l-.4 1zM317.9 165.2l-.4 1.2zM317.7 164.9l.2 .3-.4 1.2zM317.6 164.7l.1 .2-.2 1.5zM317.4 164.5l.2 .2-.1 1.7zM317.2 164.4l.2 .1 .1 1.9zM316.9 164.3l.3 .1 .3 2zM316.6 164.3h.3l.6 2.1zM316.4 164.3h.2l.9 2.1zM316.1 164.4l.3-.1 1.1 2.1zM315.9 164.6l.2-.2 1.4 2zM315.7 164.8l.2-.2 1.6 1.8z"/>
<path d="M315.7 164.8l1.8 1.6-2-1.4zM315.5 165l2 1.4-2.1-1.2zM315.4 165.2l2.1 1.2-2.1-.9zM315.4 165.5l2.1 .9-2.1-.6zM315.4 165.8l2.1 .6-2-.4zM315.5 166l2 .4-1.9-.1zM315.6 166.3l1.9 .1-1.7 .1zM315.8 166.5l1.7-.1-1.5 .2zM316 166.6l1.5-.2zM316.3 166.7l1.2-.3zM316.6 166.8l.9-.4zM316.8 166.8l.7-.4z"/>
<path d="M317.1 166.7l.4-.3zM317.3 166.6l.2-.2zM352.6 173.7l.5 .3zM352.6 173.7l.7 .4zM352.6 173.7l1 .4zM352.6 173.7l1.3 .3zM352.6 173.7l1.5 .2zM352.6 173.7l1.7 .1-.2 .1zM352.6 173.7l1.9-.1-.2 .2zM352.6 173.7l2.1-.4-.2 .3zM352.6 173.7l2.1-.6v.2zM352.6 173.7l2.2-.9-.1 .3z"/>
<path d="M352.6 173.7l2.1-1.1 .1 .2zM352.6 173.7l2-1.4 .1 .3zM352.6 173.7l1.9-1.6 .1 .2zM354.3 171.9l.2 .2-1.9 1.6zM354.1 171.7l.2 .2-1.7 1.8zM353.8 171.6l.3 .1-1.5 2zM353.6 171.6h.2l-1.2 2.1zM353.3 171.6h.3l-1 2.1zM353 171.7l.3-.1-.7 2.1zM352.8 171.8l.2-.1-.4 2zM352.6 172l.2-.2-.2 1.9zM352.6 172v1.7l-.2-1.5z"/>
<path d="M352.4 172.2l.2 1.5-.3-1.2zM352.3 172.5l.3 1.2zM352.3 172.8l.3 .9zM352.3 173l.3 .7zM352.3 173.3l.3 .4zM352.5 173.5l.1 .2zM326.7 197.1l1.5 2.1-2.2-1.3zM100 229.3h.9l-.5 2.5zM123.9 253.6l.5 2.5h-1z"/>
</g>
<g font-size="7.9">
<text x="156.5" y="20.3">CONSIDERACIONES SOLDADURA</text>
<text x="107.9" y="44.4">SIL-027-SSJC-01</text>
<text x="116.7" y="53.3">SCALE 1 : 3</text>
<text x="301.6" y="132.3">SIL-027-SSJC-01</text>
<text x="310.3" y="141.4">SCALE 1 : 3</text>
</g>
<g font-size="5.5">
<text x="137.8" y="109.8">Evitar que entre pintura</text>
<text x="176.8" y="178.4">Soldar en el perímetro</text>
<text x="24.8" y="274.8">Soldar el tubo a la chapa usando el chaflán,</text>
<text x="79.2" y="281.2">repasar y dejar liso.</text>
</g>
<g font-size="4.7">
<text x="304.5" y="261.2">Planos de producción</text>
<text x="304.5" y="266.6">soporte reposacabezas</text>
<text x="304.5" y="272">Silver V027</text>
</g>
<g font-size="4.2">
<text x="33.9" y="9.6">6</text>
<text x="103.9" y="9.6">5</text>
<text x="173.9" y="9.6">4</text>
<text x="243.8" y="9.6">3</text>
<text x="313.9" y="9.6">2</text>
<text x="383.9" y="9.6">1</text>
<text x="6.7" y="38.7">D</text>
<text x="410.5" y="38.7">D</text>
<text x="6.9" y="112.9">C</text>
<text x="410.7" y="112.9">C</text>
<text x="6.9" y="187.1">B</text>
<text x="410.7" y="187.1">B</text>
<text x="6.8" y="261.4">A</text>
<text x="410.7" y="261.4">A</text>
<text x="33.9" y="290.4">6</text>
<text x="103.9" y="290.4">5</text>
<text x="173.9" y="290.4">4</text>
<text x="243.8" y="290.4">3</text>
<text x="313.9" y="290.4">2</text>
<text x="383.9" y="290.4">1</text>
</g>
<g font-size="3.9">
<text x="311.7" y="29.5">3</text>
<text x="349.6" y="59.9">4</text>
<text x="98.9" y="63.3" transform="rotate(-90 98.9 63.3)">133</text>
<text x="289.1" y="67.8">1</text>
<text x="23.8" y="81.4" transform="rotate(-90 23.8 81.4)">13</text>
<text x="193.9" y="81.4" transform="rotate(-90 193.9 81.4)">13</text>
<text x="384.4" y="79.7">4</text>
<text x="57.1" y="89.9">178,85</text>
<text x="172.5" y="94.2">328,99</text>
<text x="357.9" y="126.7">2</text>
<text x="292.8" y="143.9">3</text>
<text x="23.8" y="156" transform="rotate(-90 23.8 156)">150</text>
<text x="278.3" y="152.7">2</text>
<text x="371" y="155.6">1</text>
<text x="269.4" y="158.6">4</text>
<text x="98.4" y="182.4" transform="rotate(-90 98.4 182.4)">328,99</text>
<text x="311.6" y="185">4</text>
<text x="256.7" y="214.5">ITEM</text>
<text x="266.8" y="214.5">QTY</text>
<text x="276.8" y="214.5">PART NUMBER</text>
<text x="334" y="214.5">DESCRIPTION</text>
<text x="387.2" y="214.6">MASS (kg)</text>
<text x="259.8" y="219.8">1</text>
<text x="269.1" y="219.8">1</text>
<text x="275.1" y="219.8">SIL-027-CCCS-01</text>
<text x="304.2" y="219.9">Chapa cartela rigidizadora, espesor 2 mm</text>
<text x="387.2" y="219.8">0,06</text>
<text x="259.8" y="225.1">2</text>
<text x="269.1" y="225.1">1</text>
<text x="275.1" y="225.1">SIL-027-CSCS-01</text>
<text x="304.2" y="225.2">Chapa base anclaje reposacabezas, espesor 3 mm</text>
<text x="387.2" y="225.1">0,59</text>
<text x="259.8" y="230.5">3</text>
<text x="269.1" y="230.5">1</text>
<text x="275.1" y="230.5">SIL-027-CSSC-01</text>
<text x="304.2" y="230.5">Chapa soporte cinturón, espesor 3 mm</text>
<text x="387.2" y="230.5">0,37</text>
<text x="259.8" y="235.7">4</text>
<text x="269.1" y="235.8">2</text>
<text x="275.1" y="235.8">SIL-027-TUBT-01</text>
<text x="304.2" y="235.9">Tubo fijación superior a asiento</text>
<text x="387.2" y="235.8">0,03</text>
<text x="358.4" y="274.9">SIL-027-SSJC-01-MET02</text>
<text x="358.4" y="279.4">2584</text>
</g>
<g font-size="3.1">
<text x="312.7" y="246.8">Tolerancias para dimensiones lineales y angulares sin indicación individual</text>
<text x="312.7" y="250.4">de tolerancia, según ISO 2768-1:1989</text>
<text x="312.7" y="254">Zonas de rugosidad no especificada, Ra 3.2</text>
<text x="357.8" y="286.5">02</text>
<text x="377.6" y="285.6">A3</text>
<text x="396.9" y="285.9">1 /4</text>
</g>
<g font-size="2.4">
<text x="271.1" y="244.4">MATERIAL:</text>
<text x="271.2" y="252">ACABADO SUPERFICIAL:</text>
<text x="271.2" y="254.7">Negro Satinado Liso</text>
<text x="271.1" y="259.7">SCALE:</text>
<text x="350.4" y="260.8">DRAWN: Carlos Ruiz Madrigal</text>
<text x="391.1" y="260.6">18/09/2015</text>
<text x="350.5" y="267">CHECKED: Antonio Garcia</text>
<text x="391.2" y="266.7">02/12/2016</text>
<text x="350.5" y="271.4">DWG NO:</text>
<text x="350.7" y="276.9">Id. Ref:</text>
<text x="350.7" y="282.8">REV</text>
<text x="371.1" y="282.9">SIZE</text>
<text x="390.8" y="283">SHEET</text>
</g>
</svg>
